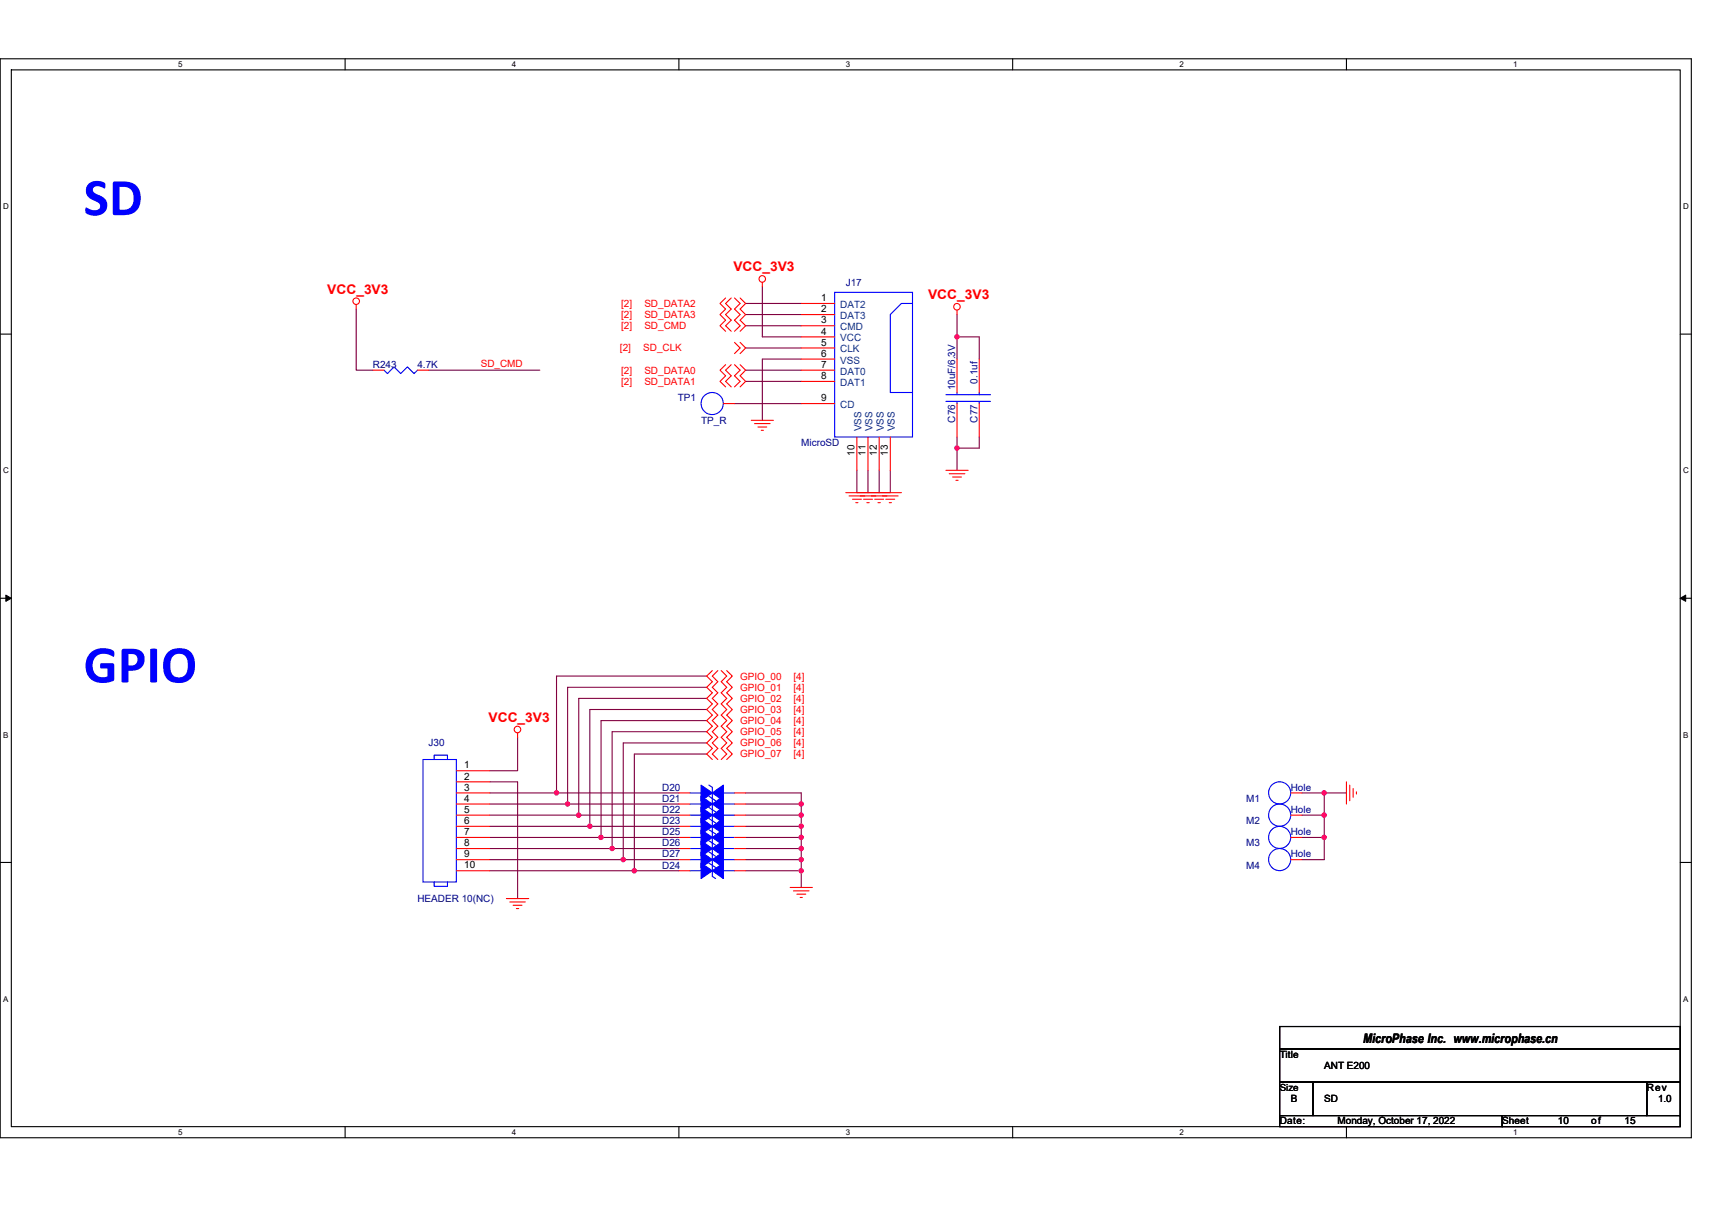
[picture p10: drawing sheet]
<svg xmlns="http://www.w3.org/2000/svg" width="297mm" height="210mm" viewBox="0 0 297 210" stroke-linecap="round" stroke-linejoin="round" font-family="sans-serif">
<path d="M0 10.2h293.5v187.2h-293.5zM2 12.1h289.5v183.4h-289.5z" fill="none" stroke="#000" stroke-width=".19"/>
<g fill="#fff">
<path d="M30.9 10.4h.8v1.6h-.8z"/>
<path d="M30.9 195.7h.8v1.6h-.8z"/>
</g>
<path d="M59.9 10.2v1.9M59.9 195.5v1.9" fill="none" stroke="#000" stroke-width=".19"/>
<g fill="#fff">
<path d="M88.8 10.4h.8v1.6h-.8z"/>
<path d="M88.8 195.7h.8v1.6h-.8z"/>
</g>
<path d="M117.8 10.2v1.9M117.8 195.5v1.9" fill="none" stroke="#000" stroke-width=".19"/>
<g fill="#fff">
<path d="M146.7 10.4h.8v1.6h-.8z"/>
<path d="M146.7 195.7h.8v1.6h-.8z"/>
</g>
<path d="M175.7 10.2v1.9M175.7 195.5v1.9" fill="none" stroke="#000" stroke-width=".19"/>
<g fill="#fff">
<path d="M204.7 10.4h.7v1.6h-.7z"/>
<path d="M204.7 195.7h.7v1.6h-.7z"/>
</g>
<path d="M233.6 10.2v1.9M233.6 195.5v1.9" fill="none" stroke="#000" stroke-width=".19"/>
<g fill="#fff">
<path d="M262.6 10.4h.7v1.6h-.7z"/>
<path d="M262.6 195.7h.7v1.6h-.7z"/>
<path d="M.5 35.1h1v1.5h-1z"/>
<path d="M292 35.1h1v1.5h-1z"/>
<path d="M.5 80.9h1v1.5h-1z"/>
<path d="M292 80.9h1v1.5h-1z"/>
</g>
<path d="M0 58h2M291.5 58h2" fill="none" stroke="#000" stroke-width=".19"/>
<g fill="#fff">
<path d="M.5 126.7h.9v1.6h-.9z"/>
<path d="M292 126.7h.9v1.6h-.9z"/>
</g>
<path d="M0 103.8h2M291.5 103.8h2" fill="none" stroke="#000" stroke-width=".19"/>
<path d="M1 103.3l1 .5-1 .6zM291.5 103.8l1-.5v1.1z" fill="#000" stroke="#000" stroke-width=".17"/>
<g fill="#fff">
<path d="M.5 172.6h.9v1.5h-.9z"/>
<path d="M292 172.6h.9v1.5h-.9z"/>
</g>
<path d="M0 149.7h2M291.5 149.7h2M222 178.1h69.5v3.9h-69.5zM222 182h69.5v5.8h-69.5zM222 187.8h5.8v5.8h-5.8zM222 193.6h38.6v1.9h-38.6zM227.8 187.8h57.9v5.8h-57.9zM260.6 193.6h30.9v1.9h-30.9zM285.7 187.8h5.8v5.8h-5.8z" fill="none" stroke="#000" stroke-width=".19"/>
<g fill="none" stroke="#800040" stroke-width=".19">
<path d="M61.8 53.6v10.6h2.9M129.4 54.6h9.6M129.4 52.7h9.6M129.4 56.5h9.6M132.3 49.8v8.7h6.7M166 54.6v3.9M166 58.5v3.8M166 58.5h3.9v3.8M74.4 64.2h19.3M127.4 70h11.6M129.4 60.4h9.6M129.4 64.2h9.6"/>
<path d="M129.4 66.2h9.6M139 62.3h-6.7v10.6M166 75.8v2M166 77.8v3.8M169.9 75.8v2h-3.9M148.7 81.6v3.9M150.6 81.6v3.9M152.5 81.6v3.9M154.5 81.6v3.9M122.6 117.3h-26v20.3M122.6 119.3h-24.1v20.2M85 135.7h4.8v20.2"/>
<path d="M85 137.6h11.6M85 139.5h13.5M89.8 128v5.8h-4.8M96.6 137.6h21.2M98.5 139.5h19.3M122.6 121.2h-22.2v20.3M122.6 123.1h-20.3v20.3M122.6 125.1h-18.3v20.2M122.6 127h-16.4v20.3M122.6 128.9h-14.5v20.3M122.6 130.9h-12.5v20.2M129.4 137.6h9.6v1.9"/>
<path d="M129.4 139.5h9.6M139 139.5v2M225.9 137.6h3.9M229.8 137.6h3.8M229.8 137.6v3.9M85 141.5h15.4M85 143.4h17.3M85 151.1h25.1M85 145.3h19.3M85 147.3h21.2M85 149.2h23.1M100.4 141.5h17.4"/>
<path d="M102.3 143.4h15.5M104.3 145.3h13.5M106.2 147.3h11.6M108.1 149.2h9.7M110.1 151.1h7.7M129.4 141.5h9.6M129.4 143.4h9.6M129.4 145.3h9.6M129.4 147.3h9.6M129.4 149.2h9.6M129.4 151.1h9.6M139 149.2v1.9"/>
<path d="M139 151.1v2.9M139 141.5v1.9M139 143.4v1.9M139 145.3v2M139 147.3v1.9M225.9 145.3h3.9M225.9 141.5h3.9M229.8 141.5v3.8M229.8 145.3v3.9h-3.9"/>
</g>
<g fill="#f0f" stroke="#f0f" stroke-width=".19">
<circle cx="166" cy="77.8" r=".38"/>
<circle cx="166" cy="58.4" r=".38"/>
<circle cx="229.7" cy="137.6" r=".38"/>
<circle cx="229.7" cy="145.3" r=".38"/>
<circle cx="229.7" cy="141.5" r=".38"/>
<circle cx="139" cy="139.5" r=".38"/>
<circle cx="139" cy="149.2" r=".38"/>
<circle cx="139" cy="151.1" r=".38"/>
<circle cx="139" cy="143.4" r=".38"/>
<circle cx="139" cy="141.5" r=".38"/>
<circle cx="139" cy="147.2" r=".38"/>
<circle cx="139" cy="145.3" r=".38"/>
<circle cx="110" cy="151.1" r=".38"/>
<circle cx="108.1" cy="149.2" r=".38"/>
<circle cx="106.2" cy="147.2" r=".38"/>
<circle cx="104.3" cy="145.3" r=".38"/>
<circle cx="102.3" cy="143.4" r=".38"/>
<circle cx="100.4" cy="141.5" r=".38"/>
<circle cx="96.5" cy="137.6" r=".38"/>
<circle cx="98.5" cy="139.5" r=".38"/>
</g>
<g fill="none" stroke="#f00" stroke-width=".19">
<path d="M61.8 52.9v.7M125.9 51.7l-1 1 1 .9-1 1 1 1-1 .9 1 1M126.9 51.7l-1 1 1 .9-1 1 1 1-1 .9 1 1M127.4 51.7l1 1-1 .9 1 1-1 1 1 .9-1 1M127.4 59.4l1 1-1 1M128.4 51.7l1 1-1 .9 1 1-1 1 1 .9-1 1M128.4 59.4l1 1-1 1M132.3 49v.8M139 52.7h5.8M139 54.6h5.8M139 56.5h5.8M139 58.5h5.8"/>
<path d="M166 53.8v.8M64.7 64.2h1.9M72.4 64.2h2M125.5 70h1.9M125.9 63.3l-1 .9 1 1-1 1 1 .9M126.9 63.3l-1 .9 1 1-1 1 1 .9M127.4 63.3l1 .9-1 1 1 1-1 .9M128.4 63.3l1 .9-1 1 1 1-1 .9M130.3 72.9h3.9M130.9 73.5h2.7M131.5 74.1h1.5M132.1 74.7h.4"/>
<path d="M139 60.4h5.8M139 62.3h5.8M139 64.2h5.8M139 66.2h5.8M139 70h5.8M148.7 75.8v5.8M150.6 75.8v5.8M152.5 75.8v5.8M154.5 75.8v5.8M166 70v5.8M166 62.3v5.8M169.9 70v5.8"/>
<path d="M169.9 62.3v5.8M146.7 85.5h7.8M147.3 86.1h2.7M147.9 86.6h1.6M148.5 87.2h.4M148.7 85.5h7.7M149.3 86.1h2.7M149.8 86.6h1.6M150.4 87.2h.4M151.2 86.1h2.7M151.8 86.6h1.5M152.3 87.2h.4"/>
<path d="M153.1 86.1h2.7M153.7 86.6h1.5M154.3 87.2h.4M164.1 81.6h3.9M164.7 82.2h2.7M165.3 82.8h1.5M165.9 83.4h.3M123.6 116.4l-1 .9 1 1-1 1 1 .9-1 1 1 1-1 .9 1 1-1 1 1 .9-1 1 1 1-1 .9 1 1-1 1 1 .9M124.5 116.4l-.9 .9 .9 1-.9 1 .9 .9-.9 1 .9 1-.9 .9 .9 1-.9 1 .9 .9-.9 1 .9 1-.9 .9 .9 1-.9 1 .9 .9M125.1 116.4l1 .9-1 1 1 1-1 .9 1 1-1 1 1 .9-1 1 1 1-1 .9 1 1-1 1 1 .9-1 1 1 1-1 .9M126.1 116.4l1 .9-1 1 1 1-1 .9 1 1-1 1 1 .9-1 1 1 1-1 .9 1 1-1 1 1 .9-1 1 1 1-1 .9M79.2 133.8h5.8"/>
<path d="M79.2 135.7h5.8M79.2 137.6h5.8M79.2 139.5h5.8M89.8 127.2v.8M117.8 139.5h1.9M117.8 137.6h1.9M127.4 139.5h2M127.4 137.6h2M224 137.6h1.9M233.6 135.7v3.8M234.2 136.2v2.8M234.8 136.8v1.6"/>
<path d="M235.3 137.4v.4M79.2 141.5h5.8M79.2 143.4h5.8M79.2 145.3h5.8M79.2 147.3h5.8M79.2 149.2h5.8M79.2 151.1h5.8M87.9 155.9h3.8M88.5 156.5h2.6M89 157.1h1.6M89.6 157.7h.4M117.8 151.1h1.9"/>
<path d="M117.8 145.3h1.9M117.8 141.5h1.9M117.8 147.3h1.9M117.8 149.2h1.9M117.8 143.4h1.9M127.4 151.1h2M127.4 145.3h2M127.4 141.5h2M127.4 147.3h2M127.4 149.2h2M127.4 143.4h2M137.1 154h3.8"/>
<path d="M137.7 154.6h2.7M138.3 155.2h1.5M138.8 155.7h.4M224 149.2h1.9M224 141.5h1.9M224 145.3h1.9"/>
<circle cx="61.8" cy="52.3" r=".57"/>
<circle cx="132.2" cy="48.4" r=".57"/>
<circle cx="166" cy="53.2" r=".57"/>
<circle cx="89.8" cy="126.6" r=".57"/>
</g>
<g fill="none" stroke="#00f" stroke-width=".19">
<path d="M144.8 50.7h13.5v25.1h-13.5zM158.3 52.7h-1.9l-1.9 1.9v13.5h3.8M66.6 64.2l.6 .6 1.2-1.1 1.1 1.1 1.2-1.1 1.1 1.1 .6-.6M164.1 69.7h7.7M164.1 68.5h7.7M166 69.7v.3M166 68.1v.4M169.9 69.7v.3M169.9 68.1v.4M73.4 131.8h5.8v21.3h-5.8zM75.3 131.8v-.8h2.3v.8M119.7 139.5h1.9"/>
<path d="M119.7 137.6h1.9M123 138.2l.6 .4M123 136.2l.6 .4v2M123.6 138.6v1.9M123.6 138.6l.6 .4M125.5 139.5h1.9M125.5 137.6h1.9M75.3 153.1v.7h2.3v-.7M119.7 151.1h1.9M119.7 145.3h1.9M119.7 141.5h1.9M119.7 147.3h1.9"/>
<path d="M119.7 149.2h1.9M119.7 143.4h1.9M123 149.8l.6 .4M123 144l.6 .4M123 140.1l.6 .4M123 145.9l.6 .4M123 147.8l.6 .4M123 142l.6 .4M123.6 140.5l.6 .4M123.6 150.2v1.9l.6 .4M123.6 144.4v1.9M123.6 146.3l.6 .4"/>
<path d="M123.6 140.5v1.9M123.6 142.4l.6 .4M123.6 146.3v1.9M123.6 148.2l.6 .4M123.6 148.2v2M123.6 150.2l.6 .3M123.6 142.4v2M123.6 144.4l.6 .3M125.5 151.1h1.9M125.5 145.3h1.9M125.5 141.5h1.9M125.5 147.3h1.9"/>
<path d="M125.5 149.2h1.9M125.5 143.4h1.9"/>
<circle cx="123.6" cy="70" r="1.92"/>
<circle cx="222" cy="137.6" r="1.92"/>
<circle cx="222" cy="141.5" r="1.92"/>
<circle cx="222" cy="145.3" r="1.92"/>
<circle cx="222" cy="149.2" r="1.92"/>
</g>
<g fill="#00f" stroke="#00f" stroke-width=".19">
<path d="M123.6 139.5l1.9-1.3v2.7z" fill-rule="evenodd"/>
<path d="M121.6 138.2l2 1.3-2 1.4z" fill-rule="evenodd"/>
<path d="M123.6 151.1l1.9-1.3v2.7z" fill-rule="evenodd"/>
<path d="M121.6 149.8l2 1.3-2 1.4z" fill-rule="evenodd"/>
<path d="M123.6 145.3l1.9-1.3v2.7z" fill-rule="evenodd"/>
<path d="M121.6 144l2 1.3-2 1.4z" fill-rule="evenodd"/>
<path d="M123.6 141.5l1.9-1.4v2.7z" fill-rule="evenodd"/>
<path d="M121.6 140.1l2 1.4-2 1.3z" fill-rule="evenodd"/>
<path d="M123.6 147.3l1.9-1.4v2.7z" fill-rule="evenodd"/>
<path d="M121.6 145.9l2 1.4-2 1.3z" fill-rule="evenodd"/>
<path d="M123.6 149.2l1.9-1.4v2.7z" fill-rule="evenodd"/>
<path d="M121.6 147.8l2 1.4-2 1.3z" fill-rule="evenodd"/>
<path d="M123.6 143.4l1.9-1.4v2.7z" fill-rule="evenodd"/>
<path d="M121.6 142l2 1.4-2 1.3z" fill-rule="evenodd"/>
<path d="M123.6 137.6l1.9-1.4v2.8z" fill-rule="evenodd"/>
<path d="M121.6 136.2l2 1.4-2 1.4z" fill-rule="evenodd"/>
</g>
<g font-size="9.2" fill="#00f">
<text x="14.5" y="37.3">SD</text>
<text x="14.5" y="118.4">GPIO</text>
</g>
<g font-size="2.3" fill="#f00">
<text x="127.3" y="47.1">VCC_3V3</text>
<text x="56.8" y="50.9">VCC_3V3</text>
<text x="161" y="51.9">VCC_3V3</text>
<text x="84.8" y="125.3">VCC_3V3</text>
</g>
<text font-size="2.3" x="236.5" y="181.1">MicroPhase Inc. www.microphase.cn</text>
<g font-size="1.7" fill="#f00">
<text x="107.8" y="53.3">[2]</text>
<text x="111.8" y="53.3">SD_DATA2</text>
<text x="107.8" y="55.2">[2]</text>
<text x="107.8" y="57.1">[2]</text>
<text x="111.8" y="55.2">SD_DATA3</text>
<text x="111.8" y="57.1">SD_CMD</text>
<text x="83.4" y="63.6">SD_CMD</text>
<text x="107.6" y="61">[2]</text>
<text x="107.8" y="64.8">[2]</text>
<text x="111.6" y="61">SD_CLK</text>
<text x="111.8" y="64.8">SD_DATA0</text>
<text x="107.8" y="66.8">[2]</text>
<text x="111.8" y="66.8">SD_DATA1</text>
<text x="128.4" y="117.9">GPIO_00</text>
<text x="128.4" y="119.8">GPIO_01</text>
<text x="137.7" y="117.9">[4]</text>
<text x="137.7" y="119.8">[4]</text>
<text x="128.4" y="121.8">GPIO_02</text>
<text x="128.4" y="123.7">GPIO_03</text>
<text x="128.4" y="125.6">GPIO_04</text>
<text x="137.7" y="121.8">[4]</text>
<text x="137.7" y="123.7">[4]</text>
<text x="137.7" y="125.6">[4]</text>
<text x="128.4" y="127.6">GPIO_05</text>
<text x="128.4" y="129.5">GPIO_06</text>
<text x="128.4" y="131.4">GPIO_07</text>
<text x="137.7" y="127.6">[4]</text>
<text x="137.7" y="129.5">[4]</text>
<text x="137.7" y="131.4">[4]</text>
</g>
<g font-size="1.7">
<text x="142.5" y="52.3">1</text>
<text x="142.5" y="54.2">2</text>
<text x="142.5" y="56.1">3</text>
<text x="142.5" y="58.1">4</text>
<text x="142.5" y="60">5</text>
<text x="142.5" y="61.9">6</text>
<text x="142.5" y="63.8">7</text>
<text x="142.5" y="65.8">8</text>
<text x="142.5" y="69.6">9</text>
<text x="148.3" y="79.1" transform="rotate(-90 148.3 79.1)">10</text>
<text x="150.2" y="79.1" transform="rotate(-90 150.2 79.1)">11</text>
<text x="152.1" y="79.1" transform="rotate(-90 152.1 79.1)">12</text>
<text x="154.1" y="79.1" transform="rotate(-90 154.1 79.1)">13</text>
<text x="80.5" y="133.3">1</text>
<text x="80.5" y="135.3">2</text>
<text x="80.5" y="137.2">3</text>
<text x="80.5" y="139.1">4</text>
<text x="80.5" y="141.1">5</text>
<text x="80.5" y="143">6</text>
<text x="80.5" y="144.9">7</text>
<text x="80.5" y="146.9">8</text>
<text x="80.5" y="148.8">9</text>
<text x="80.5" y="150.7">10</text>
<text x="222" y="183.6">Title</text>
<text x="229.8" y="185.5">ANT E200</text>
<text x="222" y="189.3">Size</text>
<text x="224" y="191.3">B</text>
<text x="229.8" y="191.3">SD</text>
<text x="285.7" y="189.3">Rev</text>
<text x="287.7" y="191.3">1.0</text>
<text x="222" y="195.1">Date:</text>
<text x="232.1" y="195.1">Monday, October 17, 2022</text>
<text x="260.6" y="195.1">Sheet</text>
<text x="270.3" y="195.1">10</text>
<text x="276.1" y="195.1">of</text>
<text x="281.9" y="195.1">15</text>
</g>
<g font-size="1.7" fill="#004080">
<text x="145.8" y="53.4">DAT2</text>
<text x="145.8" y="55.4">DAT3</text>
<text x="145.8" y="57.3">CMD</text>
<text x="145.8" y="59.2">VCC</text>
<text x="145.8" y="61.2">CLK</text>
<text x="145.8" y="63.1">VSS</text>
<text x="145.8" y="65">DAT0</text>
<text x="145.8" y="67">DAT1</text>
<text x="145.8" y="70.8">CD</text>
<text x="149.5" y="74.9" transform="rotate(-90 149.5 74.9)">VSS</text>
<text x="151.4" y="74.9" transform="rotate(-90 151.4 74.9)">VSS</text>
<text x="153.3" y="74.9" transform="rotate(-90 153.3 74.9)">VSS</text>
<text x="155.3" y="74.9" transform="rotate(-90 155.3 74.9)">VSS</text>
</g>
<g font-size="1.7" fill="#000080">
<text x="146.7" y="49.6">J17</text>
<text x="64.7" y="63.9">R243</text>
<text x="72.4" y="63.9">4.7K</text>
<text x="117.6" y="69.7">TP1</text>
<text x="165.7" y="67.7" transform="rotate(-90 165.7 67.7)">10uF/6.3V</text>
<text x="169.6" y="66.6" transform="rotate(-90 169.6 66.6)">0.1uf</text>
<text x="121.6" y="73.5">TP_R</text>
<text x="139" y="77.4">MicroSD</text>
<text x="165.7" y="73.3" transform="rotate(-90 165.7 73.3)">C76</text>
<text x="169.6" y="73.3" transform="rotate(-90 169.6 73.3)">C77</text>
<text x="74.4" y="129.5">J30</text>
<text x="114.9" y="137.2">D20</text>
<text x="224" y="137.2">Hole</text>
<text x="114.9" y="139.1">D21</text>
<text x="114.9" y="141.1">D22</text>
<text x="114.9" y="143">D23</text>
<text x="216.2" y="139.1">M1</text>
<text x="216.2" y="143">M2</text>
<text x="224" y="141.1">Hole</text>
<text x="114.9" y="144.9">D25</text>
<text x="114.9" y="146.9">D26</text>
<text x="114.9" y="148.8">D27</text>
<text x="216.2" y="146.9">M3</text>
<text x="224" y="148.8">Hole</text>
<text x="224" y="144.9">Hole</text>
<text x="114.9" y="150.7">D24</text>
<text x="216.2" y="150.7">M4</text>
<text x="72.4" y="156.5">HEADER 10(NC)</text>
</g>
<g font-size="1.4">
<text x="30.9" y="11.7">5</text>
<text x="88.8" y="11.7">4</text>
<text x="146.7" y="11.7">3</text>
<text x="204.7" y="11.7">2</text>
<text x="262.6" y="11.7">1</text>
<text x=".5" y="36.3">D</text>
<text x="292" y="36.3">D</text>
<text x=".5" y="82.1">C</text>
<text x="292" y="82.1">C</text>
<text x=".5" y="128">B</text>
<text x="292" y="128">B</text>
<text x=".5" y="173.8">A</text>
<text x="292" y="173.8">A</text>
<text x="30.9" y="197">5</text>
<text x="88.8" y="197">4</text>
<text x="146.7" y="197">3</text>
<text x="204.7" y="197">2</text>
<text x="262.6" y="197">1</text>
</g>
</svg>
